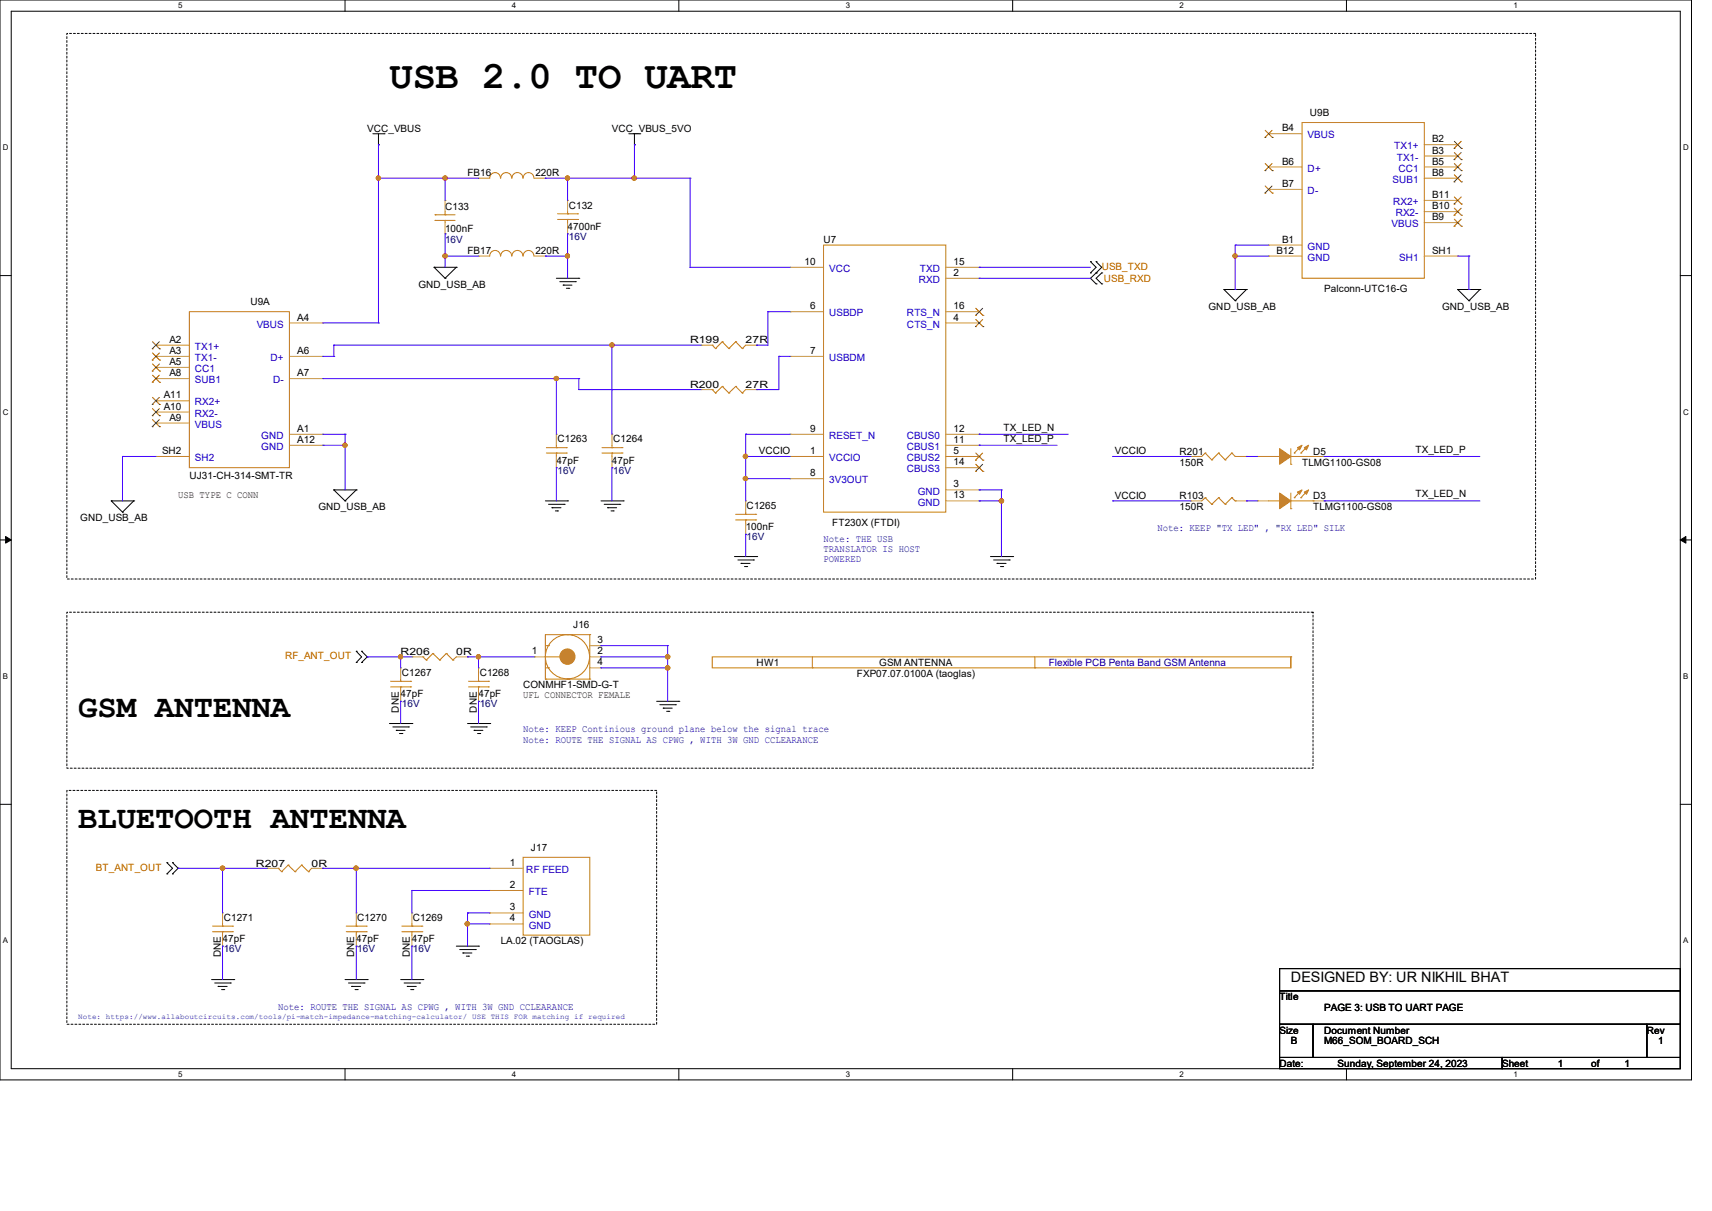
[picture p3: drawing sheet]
<svg xmlns="http://www.w3.org/2000/svg" width="297mm" height="210mm" viewBox="0 0 297 210" stroke-linecap="round" stroke-linejoin="round" font-family="sans-serif">
<path d="M0 0h293.5v187.3h-293.5zM1.9 1.9h289.6v183.4h-289.6z" fill="none" stroke="#000" stroke-width=".17"/>
<g fill="#fff">
<path d="M30.9 .2h.8v1.5h-.8z"/>
<path d="M30.9 185.5h.8v1.6h-.8z"/>
</g>
<path d="M59.9 0v1.9M59.9 185.3v2" fill="none" stroke="#000" stroke-width=".17"/>
<g fill="#fff">
<path d="M88.8 .2h.8v1.5h-.8z"/>
<path d="M88.8 185.5h.8v1.6h-.8z"/>
</g>
<path d="M117.8 0v1.9M117.8 185.3v2" fill="none" stroke="#000" stroke-width=".17"/>
<g fill="#fff">
<path d="M146.7 .2h.8v1.5h-.8z"/>
<path d="M146.7 185.5h.8v1.6h-.8z"/>
</g>
<path d="M175.7 0v1.9M175.7 185.3v2" fill="none" stroke="#000" stroke-width=".17"/>
<g fill="#fff">
<path d="M204.6 .2h.8v1.5h-.8z"/>
<path d="M204.6 185.5h.8v1.6h-.8z"/>
</g>
<path d="M233.6 0v1.9M233.6 185.3v2" fill="none" stroke="#000" stroke-width=".17"/>
<g fill="#fff">
<path d="M262.6 .2h.7v1.5h-.7z"/>
<path d="M262.6 185.5h.7v1.6h-.7z"/>
<path d="M.5 24.8h1v1.6h-1z"/>
<path d="M292 24.8h1v1.6h-1z"/>
<path d="M.5 70.7h1v1.5h-1z"/>
<path d="M292 70.7h1v1.5h-1z"/>
</g>
<path d="M0 47.8h1.9M291.5 47.8h2" fill="none" stroke="#000" stroke-width=".17"/>
<g fill="#fff">
<path d="M.5 116.5h.9v1.6h-.9z"/>
<path d="M292 116.5h.9v1.6h-.9z"/>
</g>
<path d="M0 93.6h1.9M291.5 93.6h2" fill="none" stroke="#000" stroke-width=".17"/>
<path d="M1 93l.9 .6-.9 .6zM291.5 93.6l1-.6v1.2z" fill="#000" stroke="#000" stroke-width=".17"/>
<g fill="#fff">
<path d="M.5 162.4h.9v1.5h-.9z"/>
<path d="M292 162.4h.9v1.5h-.9z"/>
</g>
<g fill="none" stroke="#000" stroke-width=".17">
<path d="M64.7 23.2h1.9M65.7 25.1h.1M65.7 23.2v1.9M66.6 23.2h.1M109.1 23.2h1.9M110.1 25.1h.1M110.1 23.2v1.9M111 23.2h.1M75.3 46.4h.1M75.3 46.4h3.9M75.3 46.4l1.9 1.9M77.2 48.3h.1"/>
<path d="M79.2 46.4h.1M79.2 46.4l-2 1.9M96.5 48.3h3.9M97.1 48.9h2.7M97.7 49.4h.1M97.7 49.4h1.5M98.3 50h.4M98.7 50h.1M99.8 48.9h.1M100.4 48.3h.1M189.2 47.3h.1M189.2 45.4h.1"/>
<path d="M189.2 45.4l1 1-1 .9M190.2 47.3h.1M190.2 45.4h.1M190.2 49.2h.1M190.2 45.4l.9 1-.9 .9M190.2 47.3l-1 1 1 .9M191.1 49.2h.1M191.1 47.3h.1M191.1 47.3l-.9 1 .9 .9M212.3 50.2h.1M212.3 50.2h3.9M212.3 50.2l2 2"/>
<path d="M214.3 52.2h.1M216.2 50.2h.1M216.2 50.2l-1.9 2M252.9 50.2h.1M252.9 50.2h3.9M252.9 50.2l1.9 2M254.8 52.2h.1M256.8 50.2h.1M256.8 50.2l-2 2M19.3 86.9h.1M19.3 86.9h3.9M19.3 86.9l2 1.9"/>
<path d="M21.3 88.8h.1M23.2 86.9h.1M23.2 86.9l-1.9 1.9M57.9 85h.1M57.9 85h3.9M57.9 85l2 1.9M59.9 86.9h.1M61.8 85h.1M61.8 85l-1.9 1.9M94.6 86.9h3.9M95.2 87.5h2.7M95.8 88.1h.1"/>
<path d="M95.8 88.1h1.5M96.4 88.6h.3M96.7 88.6h.1M97.9 87.5h.1M98.5 86.9h.1M104.3 86.9h3.8M104.8 87.5h2.7M105.4 88.1h.1M105.4 88.1h1.6M106 88.6h.4M106.4 88.6h.1M107.5 87.5h.1"/>
<path d="M108.1 86.9h.1M127.4 96.5h3.9M128 97.1h2.7M128.6 97.7h.1M128.6 97.7h1.5M129.2 98.3h.3M129.5 98.3h.1M130.7 97.1h.1M131.3 96.5h.1M171.8 96.5h3.9M172.4 97.1h2.7M173 97.7h.1"/>
<path d="M173 97.7h1.5M173.6 98.3h.3M173.9 98.3h.1M175.1 97.1h.1M175.7 96.5h.1M61.8 112.9h.1M61.8 114.9h.1M61.8 112.9l.9 1-.9 1M62.7 114.9h.1M62.7 112.9h.1M62.7 112.9l1 1-1 1M0 139.5h1.9"/>
<path d="M67.6 125.5h3.9M68.2 126.1h2.7M68.7 126.7h.1M68.7 126.7h1.6M69.3 127.2h.4M69.7 127.2h.1M70.9 126.1h.1M71.5 125.5h.1M81.1 125.5h3.9M81.7 126.1h2.7M82.3 126.7h.1M82.3 126.7h1.5"/>
<path d="M82.8 127.2h.4M83.2 127.2h.1M84.4 126.1h.1M85 125.5h.1M113.9 121.6h3.9M114.5 122.2h2.7M115.1 122.8h.1M115.1 122.8h1.5M115.7 123.4h.3M116 123.4h.1M117.2 122.2h.1M117.8 121.6h.1"/>
<path d="M291.5 139.5h2M29 149.6h.1M29 151.6h.1M29 149.6l.9 1-.9 1M29.9 151.6h.1M29.9 149.6h.1M29.9 149.6l1 1-1 1M36.7 169.9h3.9M37.3 170.5h2.7M37.8 171.1h.1M37.8 171.1h1.6M38.4 171.6h.4"/>
<path d="M38.8 171.6h.1M40 170.5h.1M40.6 169.9h.1M59.9 169.9h3.8M60.5 170.5h2.7M61 171.1h.1M61 171.1h1.6M61.6 171.6h.4M62 171.6h.1M63.2 170.5h.1M63.7 169.9h.1M69.5 169.9h3.9"/>
<path d="M70.1 170.5h2.7M70.7 171.1h.1M70.7 171.1h1.5M71.2 171.6h.4M71.6 171.6h.1M72.8 170.5h.1M73.4 169.9h.1M79.2 164.1h3.8M79.8 164.7h2.7M80.3 165.3h.1M80.3 165.3h1.6M80.9 165.8h.4"/>
<path d="M81.3 165.8h.1M82.5 164.7h.1M83 164.1h.1M222 168h69.5v3.8h-69.5zM222 171.8h69.5v5.8h-69.5zM222 177.6h5.8v5.8h-5.8zM227.8 177.6h57.9v5.8h-57.9zM285.7 177.6h5.8v5.8h-5.8zM222 183.4h38.6v1.9h-38.6zM260.6 183.4h30.9v1.9h-30.9z"/>
</g>
<path d="M11.6 5.8h254.8v94.6h-254.8zM11.6 106.2h216.2v27h-216.2zM11.6 137.1h102.3v40.5h-102.3z" fill="none" stroke="#000" stroke-width=".17" stroke-dasharray=".3"/>
<g fill="none" stroke="#cc8006" stroke-width=".17">
<path d="M75.5 37.3h.1M75.5 38.2h.1M75.5 37.3h3.5M75.5 38.2h3.5M77.2 38.2h.1M77.2 37.3h.1M77.2 36.7v.6M77.2 38.2v.4M85 30.9a.93 .93 0 0 1 .9-1 .93 .93 0 0 1 .9 1M86.9 30.9a.95 .95 0 0 1 .9-1 .95 .95 0 0 1 1 1M88.8 30.9a.95 .95 0 0 1 1-1 .95 .95 0 0 1 .9 1M90.8 30.9a.93 .93 0 0 1 .9-1 .93 .93 0 0 1 .9 1"/>
<path d="M96.7 38.1h3.5M96.7 37.1h3.5M98.5 37.1h.1M98.5 38.1h.1M98.5 36.7v.4M98.5 38.1v.5M100.2 38.1h.1M100.2 37.1h.1M225.9 21.3h21.2v27h-21.2zM32.9 54.1h17.3v27h-17.3zM85 44.4a.93 .93 0 0 1 .9-1 .93 .93 0 0 1 .9 1M86.9 44.4a.95 .95 0 0 1 .9-1 .95 .95 0 0 1 1 1"/>
<path d="M88.8 44.4a.95 .95 0 0 1 1-1 .95 .95 0 0 1 .9 1M90.8 44.4a.93 .93 0 0 1 .9-1 .93 .93 0 0 1 .9 1M123.6 59.9h.1M123.6 59.9l.5 .6M125.3 59.3h.1M125.3 59.3l1.1 1.2M125.3 59.3l-1.2 1.2M127.6 59.3h.1M127.6 59.3l1.2 1.2M127.6 59.3l-1.2 1.2M129.4 59.9l-.6 .6M142.9 42.5h21.2v46.3h-21.2z"/>
<path d="M94.8 78.6h3.5M94.8 77.6h3.5M96.5 77.6h.1M96.5 78.6h.1M96.5 77.2v.4M96.5 78.6v.6M98.3 78.6h.1M98.3 77.6h.1M104.4 78.6h3.5M104.4 77.6h3.5M106.2 77.6h.1M106.2 78.6h.1"/>
<path d="M106.2 77.2v.4M106.2 78.6v.6M107.9 78.6h.1M107.9 77.6h.1M123.6 67.6h.1M123.6 67.6l.5 .6M124.1 60.5h.1M124.1 68.2h.1M125.3 67h.1M125.3 67l1.1 1.2M125.3 67l-1.2 1.2M126.4 60.5h.1"/>
<path d="M126.4 68.2h.1M127.6 67h.1M127.6 67l1.2 1.2M127.6 67l-1.2 1.2M128.8 60.5h.1M128.8 68.2h.1M129.4 67.6l-.6 .6M209.1 78.6h.1M209.1 78.6l-.6 .6M209.1 78.6l1.1 1.2M210.2 79.8h.1M211.4 78.6h.1"/>
<path d="M211.4 78.6l-1.2 1.2M211.4 78.6l1.2 1.2M212.6 79.8h.1M213.7 78.6h.1M213.7 78.6l-1.1 1.2M213.7 78.6l.6 .6M214.3 79.2h.1M220.1 79.2h1.9M222 79.2h.1M223.9 77.8v2.7M223.9 79.2h3.9M224.5 78.6h.1"/>
<path d="M225.7 78.6h.1M225.7 77.4l-1.2 1.2M226.8 77.4l-1.1 1.2M227.8 79.2h.1M127.6 90.2h3.5M127.6 89.2h3.5M129.4 89.2h.1M129.4 90.2h.1M129.4 88.8v.4M129.4 90.2v.6M131.1 90.2h.1M131.1 89.2h.1"/>
<path d="M209.1 86.3h.1M209.1 86.3l-.6 .6M209.1 86.3l1.1 1.2M210.2 87.5h.1M211.4 86.3h.1M211.4 86.3l-1.2 1.2M211.4 86.3l1.2 1.2M212.6 87.5h.1M213.7 86.3h.1M213.7 86.3l-1.1 1.2M213.7 86.3l.6 .6M214.3 86.9h.1"/>
<path d="M220.1 86.9h1.9M222 86.9h.1M223.9 80.5h.1M223.9 88.2h.1M223.9 85.5v2.7M223.9 86.9h3.9M224.5 86.3h.1M225.7 86.3h.1M225.7 85.1l-1.2 1.2M226.8 85.1l-1.1 1.2M227.8 86.9h.1M67.8 119.1h3.4"/>
<path d="M67.8 118.2h3.4M69.5 118.2h.1M69.5 119.1h.1M69.5 117.8v.4M69.5 119.1v.6M71.2 119.1h.1M71.2 118.2h.1M73.4 113.9h.1M73.4 113.9l.6 .6M74 114.5h.1M75.1 113.3h.1M75.1 113.3l1.2 1.2"/>
<path d="M75.1 113.3l-1.1 1.2M76.3 114.5h.1M77.4 113.3h.1M77.4 113.3l1.2 1.2M77.4 113.3l-1.1 1.2M78.6 114.5h.1M79.2 113.9l-.6 .6M81.3 119.1h3.5M81.3 118.2h3.5M83 118.2h.1M83 119.1h.1M83 117.8v.4"/>
<path d="M83 119.1v.6M84.8 119.1h.1M84.8 118.2h.1M94.6 117.8h.1M94.6 113.9h3.9M94.6 112h.6M94.6 115.8h.6M94.6 117.8h7.7M95.2 112h.1M95.2 115.8h.1M98.5 113.9h.1M98.5 110.1h.1"/>
<path d="M98.5 117.8h.1M98.7 117.8h.1M102.3 110.1h.1M102.3 117.8h.1M102.3 110.1h-7.7v7.7M102.3 110.1v7.7M123.6 113.9h100.3v1.9h-100.3zM140.9 115.8h.1M140.9 113.9v1.9M179.5 115.8h.1M179.5 113.9v1.9M223.9 113.9h.1"/>
<path d="M223.9 113.9v1.9M48.3 150.6h.1M48.3 150.6l.6 .6M48.9 151.2h.1M50 150h.1M50 150l1.2 1.2M50 150l-1.1 1.2M51.2 151.2h.1M52.3 150h.1M52.3 150l1.2 1.2M52.3 150l-1.1 1.2M53.5 151.2h.1"/>
<path d="M54.1 150.6l-.6 .6M90.8 148.7h11.5v13.5h-11.5zM36.9 161.6h3.4M36.9 160.6h3.4M38.6 160.6h.1M38.6 161.6h.1M38.6 160.2v.4M38.6 161.6v.6M40.3 161.6h.1M40.3 160.6h.1M60.1 161.6h3.4M60.1 160.6h3.4"/>
<path d="M61.8 160.6h.1M61.8 161.6h.1M61.8 160.2v.4M61.8 161.6v.6M63.5 161.6h.1M63.5 160.6h.1M69.7 161.6h3.5M69.7 160.6h3.5M71.5 160.6h.1M71.5 161.6h.1M71.5 160.2v.4M71.5 161.6v.6"/>
<path d="M73.2 161.6h.1M73.2 160.6h.1"/>
<circle cx="98.4" cy="113.9" r="3.8"/>
</g>
<g fill="none" stroke="#a84" stroke-width=".17">
<path d="M77.2 34.8h.1M77.2 34.8v1.9M77.2 38.6v2M83 30.9h.1M83 30.9h2M92.7 30.9h1.9M94.6 30.9h.1M98.5 34.8h.1M98.5 34.8v1.9M98.5 38.6v2M220.1 23.2h.1M220.1 29h.1"/>
<path d="M220.1 32.9h.1M220.1 23.2h5.8M220.1 29h5.8M220.1 32.9h5.8M247.1 29h5.8M247.1 25.1h5.8M247.1 27.1h5.8M247.1 30.9h5.8M247.1 38.6h5.8M247.1 36.7h5.8M247.1 34.8h5.8M252.9 25.1h.1"/>
<path d="M252.9 27.1h.1M252.9 29h.1M252.9 30.9h.1M252.9 38.6h.1M252.9 36.7h.1M252.9 34.8h.1M27.1 59.9h.1M27.1 59.9h5.8M50.2 56h5.8M56 56h.1M77.2 40.6h.1M83 44.4h.1"/>
<path d="M83 44.4h2M92.7 44.4h1.9M94.6 44.4h.1M98.5 40.6h.1M121.6 59.9h.1M121.6 59.9h2M129.4 59.9h1.9M131.3 59.9h.1M137.1 54.1h.1M137.1 46.4h.1M137.1 54.1h5.8M137.1 46.4h5.8"/>
<path d="M164.1 56h5.8M164.1 48.3h5.8M164.1 54.1h5.8M164.1 46.4h5.8M169.9 48.3h.1M169.9 56h.1M169.9 46.4h.1M169.9 54.1h.1M220.1 42.5h.1M220.1 44.4h.1M220.1 42.5h5.8M220.1 44.4h5.8"/>
<path d="M247.1 44.4h5.8M252.9 44.4h.1M27.1 61.8h.1M27.1 63.7h.1M27.1 65.7h.1M27.1 73.4h.1M27.1 71.5h.1M27.1 69.5h.1M27.1 79.2h.1M27.1 79.2h5.8M27.1 61.8h5.8M27.1 63.7h5.8"/>
<path d="M27.1 65.7h5.8M27.1 73.4h5.8M27.1 71.5h5.8M27.1 69.5h5.8M50.2 75.3h5.8M50.2 61.8h5.8M50.2 65.7h5.8M50.2 77.2h5.8M56 75.3h.1M56 61.8h.1M56 65.7h.1M56 77.2h.1"/>
<path d="M96.5 75.3h.1M96.5 75.3v1.9M96.5 79.2v1.9M106.2 75.3h.1M106.2 75.3v1.9M106.2 79.2v1.9M121.6 67.6h.1M121.6 67.6h2M129.4 67.6h1.9M131.3 67.6h.1M137.1 79.2h.1M137.1 61.8h.1"/>
<path d="M137.1 75.3h.1M137.1 79.2h5.8M137.1 75.3h5.8M137.1 61.8h5.8M164.1 79.2h5.8M164.1 75.3h5.8M164.1 77.2h5.8M169.9 79.2h.1M169.9 77.2h.1M169.9 75.3h.1M206.6 79.2h.1M206.6 79.2h1.9"/>
<path d="M214.3 79.2h1.9M216.2 79.2h.1M218.1 79.2h.1M218.1 79.2h2M227.8 79.2h1.9M229.7 79.2h.1M96.5 81.1h.1M106.2 81.1h.1M129.4 86.9h.1M129.4 92.7h.1M129.4 86.9v1.9M129.4 90.8v1.9"/>
<path d="M137.1 83h.1M137.1 83h5.8M164.1 86.9h5.8M164.1 85h5.8M164.1 81.1h5.8M169.9 85h.1M169.9 86.9h.1M169.9 81.1h.1M206.6 86.9h.1M206.6 86.9h1.9M214.3 86.9h1.9M216.2 86.9h.1"/>
<path d="M218.1 86.9h.1M218.1 86.9h2M227.8 86.9h1.9M229.7 86.9h.1M69.5 115.8h.1M69.5 115.8v2M69.5 119.7v1.9M71.5 113.9h.1M71.5 113.9h1.9M79.2 113.9h1.9M81.1 113.9h.1M83 115.8h.1"/>
<path d="M83 115.8v2M83 119.7v1.9M92.7 113.9h.1M92.7 113.9h1.9M102.3 113.9h2M102.3 112h2M102.3 115.8h2M104.3 112h.1M104.3 113.9h.1M104.3 115.8h.1M69.5 121.6h.1M83 121.6h.1"/>
<path d="M38.6 158.3h.1M38.6 158.3v1.9M46.4 150.6h.1M46.4 150.6h1.9M54.1 150.6h1.9M56 150.6h.1M61.8 158.3h.1M61.8 158.3v1.9M71.5 158.3h.1M71.5 158.3v1.9M85 150.6h.1M85 154.4h.1"/>
<path d="M85 158.3h.1M85 150.6h5.8M85 154.4h5.8M85 158.3h5.8M38.6 164.1h.1M38.6 162.2v1.9M61.8 164.1h.1M61.8 162.2v1.9M71.5 164.1h.1M71.5 162.2v1.9M85 160.2h.1M85 160.2h5.8"/>
</g>
<g fill="none" stroke="#804000" stroke-width=".17">
<path d="M219.5 23.8h.1M219.5 29.6h.1M219.5 33.5h.1M219.5 22.6l1.2 1.2M219.5 28.4l1.2 1.2M219.5 32.3l1.2 1.2M220.7 22.6l-1.2 1.2M220.7 28.4l-1.2 1.2M220.7 32.3l-1.2 1.2M220.7 23.8h.1M220.7 29.6h.1M220.7 33.5h.1"/>
<path d="M252.3 25.7h.1M252.3 27.7h.1M252.3 29.6h.1M252.3 31.5h.1M252.3 39.2h.1M252.3 37.3h.1M252.3 35.4h.1M252.3 24.5l1.2 1.2M252.3 26.5l1.2 1.2M252.3 28.4l1.2 1.2M252.3 30.3l1.2 1.2M252.3 38l1.2 1.2"/>
<path d="M252.3 36.1l1.2 1.2M252.3 34.2l1.2 1.2M253.5 24.5l-1.2 1.2M253.5 26.5l-1.2 1.2M253.5 28.4l-1.2 1.2M253.5 30.3l-1.2 1.2M253.5 38l-1.2 1.2M253.5 36.1l-1.2 1.2M253.5 34.2l-1.2 1.2M253.5 25.7h.1M253.5 27.7h.1M253.5 29.6h.1"/>
<path d="M253.5 31.5h.1M253.5 39.2h.1M253.5 37.3h.1M253.5 35.4h.1M26.5 59.3l1.2 1.2M27.6 59.3l-1.2 1.2M169.2 56.6h.1M169.2 54.7h.1M169.3 55.4l1.2 1.2M169.3 53.5l1.2 1.2M170.5 55.4l-1.3 1.2M170.5 53.5l-1.3 1.2"/>
<path d="M170.5 56.6h.1M170.5 54.7h.1M26.4 60.5h.1M26.4 62.4h.1M26.4 64.3h.1M26.4 66.3h.1M26.4 74h.1M26.4 72.1h.1M26.4 70.1h.1M26.5 61.2l1.2 1.2M26.5 63.1l1.2 1.2M26.5 65.1l1.2 1.2"/>
<path d="M26.5 72.8l1.2 1.2M26.5 70.9l1.2 1.2M26.5 68.9l1.2 1.2M27.6 61.2l-1.2 1.2M27.6 63.1l-1.2 1.2M27.6 65.1l-1.2 1.2M27.6 72.8l-1.2 1.2M27.6 70.9l-1.2 1.2M27.6 68.9l-1.2 1.2M27.7 60.5h.1M27.7 62.4h.1M27.7 64.3h.1"/>
<path d="M27.7 66.3h.1M27.7 74h.1M27.7 72.1h.1M27.7 70.1h.1M169.2 79.8h.1M169.3 78.6l1.2 1.2M170.5 78.6l-1.3 1.2M170.5 79.8h.1M169.2 81.7h.1M169.3 80.5l1.2 1.2M170.5 80.5l-1.3 1.2M170.5 81.7h.1"/>
</g>
<g fill="#cc8006" stroke="#cc8006" stroke-width=".17">
<path d="M222 77.8l1.9 1.4-1.9 1.3z" fill-rule="evenodd"/>
<path d="M226.3 77.6l.7-.4-.3 .8z" fill-rule="evenodd"/>
<path d="M225.1 77.6l.8-.4-.4 .8z" fill-rule="evenodd"/>
<path d="M222 85.5l1.9 1.4-1.9 1.3z" fill-rule="evenodd"/>
<path d="M226.3 85.3l.7-.3-.3 .7z" fill-rule="evenodd"/>
<path d="M225.1 85.3l.8-.3-.4 .7z" fill-rule="evenodd"/>
</g>
<circle cx="98.4" cy="113.9" r="1.13" fill="#cc8006" stroke="#cc8006" stroke-width=".55"/>
<g fill="none" stroke="#4200ff" stroke-width=".17">
<path d="M65.7 30.9h.1M65.7 25.1h.1M65.7 30.9h17.3M65.7 25.1v30.9M77.2 30.9h.1M77.2 30.9v3.9M94.6 30.9h.1M94.6 30.9h25.1M98.5 30.9h.1M98.5 30.9v3.9M110.1 25.1h.1M110.1 30.9h.1"/>
<path d="M110.1 25.1v5.8M119.7 30.9h.1M119.7 30.9v15.5M56 56h9.7M57.9 59.9h.1M57.9 59.9h63.7M57.9 59.9v1.9M65.7 56h.1M77.2 40.6h.1M77.2 44.4h.1M77.2 40.6v5.8M77.2 44.4h5.8"/>
<path d="M94.6 44.4h.1M94.6 44.4h3.9M98.5 40.6h.1M98.5 44.4h.1M98.5 40.6v7.7M106.2 59.9h.1M106.2 59.9v15.4M119.7 46.4h.1M119.7 46.4h17.4M131.3 59.9h.1M133.2 54.1h.1M133.2 54.1v5.8h-1.9"/>
<path d="M133.2 54.1h3.9M169.9 46.4h.1M169.9 48.3h.1M169.9 46.4h19.3M169.9 48.3h19.3M214.3 42.5h.1M214.3 44.4h.1M214.3 50.2h.1M214.3 44.4h5.8M214.3 42.5h5.8M214.3 42.5v7.7M252.9 44.4h1.9"/>
<path d="M254.8 44.4h.1M254.8 50.2h.1M254.8 44.4v5.8M21.3 79.2h.1M21.3 79.2h5.8M21.3 79.2v7.7M56 65.7h44.4M56 75.3h3.9M56 61.8h1.9M56 77.2h3.9M57.9 61.8h.1M59.9 75.3h.1"/>
<path d="M59.9 77.2h.1M59.9 75.3v9.7M96.5 65.7h.1M96.5 65.7v9.6M100.4 65.7h.1M100.4 67.6h.1M100.4 65.7v1.9M100.4 67.6h21.2M129.4 75.3h.1M129.4 79.2h.1M129.4 75.3h7.7M129.4 75.3v11.6"/>
<path d="M129.4 79.2h7.7M131.3 67.6h.1M135.1 61.8h.1M135.1 61.8v5.8h-3.8M135.1 61.8h2M169.9 75.3h.1M169.9 77.2h.1M169.9 75.3h15.4M169.9 77.2h13.5M193 79.2h.1M193 79.2h13.6M216.2 79.2h.1"/>
<path d="M216.2 79.2h1.9M229.7 79.2h.1M229.7 79.2h27.1M96.5 81.1h.1M96.5 81.1v5.8M106.2 81.1h.1M106.2 81.1v5.8M129.4 83h.1M129.4 92.7h.1M129.4 92.7v3.8M129.4 83h7.7M169.9 85h.1"/>
<path d="M169.9 86.9h.1M169.9 85h3.8M169.9 86.9h3.8M173.7 85h.1M173.7 86.9h.1M173.7 85v11.5M193 86.9h.1M193 86.9h13.6M216.2 86.9h.1M216.2 86.9h1.9M229.7 86.9h.1M229.7 86.9h27.1"/>
<path d="M63.7 113.9h.1M63.7 113.9h7.8M69.5 113.9h.1M69.5 113.9v1.9M81.1 113.9h.1M81.1 113.9h11.6M83 113.9h.1M83 113.9v1.9M104.3 112h.1M104.3 113.9h.1M104.3 115.8h.1M104.3 112h11.5"/>
<path d="M104.3 113.9h11.5M104.3 115.8h11.5M115.8 112h.1M115.8 113.9h.1M115.8 115.8h.1M115.8 112v9.6M69.5 121.6h.1M69.5 121.6v3.9M83 121.6h.1M83 121.6v3.9M30.9 150.6h.1M30.9 150.6h15.5"/>
<path d="M38.6 150.6h.1M38.6 150.6v7.7M56 150.6h.1M56 150.6h29M61.8 150.6h.1M61.8 150.6v7.7M71.5 154.4h.1M71.5 154.4h13.5M71.5 154.4v3.9M81.1 158.3h.1M81.1 158.3h3.9M81.1 158.3v5.8"/>
<path d="M38.6 164.1h.1M38.6 164.1v5.8M61.8 164.1h.1M61.8 164.1v5.8M71.5 164.1h.1M71.5 164.1v5.8M81.1 160.2h.1M81.1 160.2h3.9"/>
</g>
<g fill="#f00" stroke="#f00" stroke-width=".17">
<circle cx="77.2" cy="30.9" r=".37"/>
<circle cx="65.6" cy="30.9" r=".36"/>
<circle cx="98.4" cy="30.9" r=".36"/>
<circle cx="77.2" cy="44.4" r=".37"/>
<circle cx="98.4" cy="44.4" r=".36"/>
<circle cx="110" cy="30.9" r=".37"/>
<circle cx="106.2" cy="59.8" r=".37"/>
<circle cx="129.3" cy="79.1" r=".37"/>
<circle cx="129.3" cy="83" r=".37"/>
<circle cx="173.7" cy="86.9" r=".37"/>
<circle cx="115.8" cy="113.9" r=".37"/>
<circle cx="115.8" cy="115.8" r=".37"/>
<circle cx="69.5" cy="113.9" r=".36"/>
<circle cx="83" cy="113.9" r=".36"/>
<circle cx="81.1" cy="160.2" r=".37"/>
<circle cx="61.8" cy="150.6" r=".37"/>
<circle cx="38.6" cy="150.6" r=".37"/>
<circle cx="96.5" cy="65.6" r=".37"/>
<circle cx="59.8" cy="77.2" r=".36"/>
<circle cx="214.3" cy="44.4" r=".36"/>
</g>
<text font-size="6.7" x="67.6" y="15.2">USB 2.0 TO UART</text>
<g font-size="5.6">
<text x="13.5" y="124.4">GSM ANTENNA</text>
<text x="13.5" y="143.7">BLUETOOTH ANTENNA</text>
</g>
<text font-size="2.5" x="223.9" y="170.2">DESIGNED BY: UR NIKHIL BHAT</text>
<g font-size="1.7">
<text x="63.7" y="22.9">VCC_VBUS</text>
<text x="106.2" y="22.9">VCC_VBUS_5VO</text>
<text x="222.4" y="22.8">B4</text>
<text x="227.2" y="20.2">U9B</text>
<text x="222.4" y="28.5">B6</text>
<text x="248.4" y="24.7">B2</text>
<text x="248.4" y="26.6">B3</text>
<text x="248.4" y="28.5">B5</text>
<text x="81.1" y="30.6">FB16</text>
<text x="92.9" y="30.6">220R</text>
<text x="222.4" y="32.4">B7</text>
<text x="248.4" y="30.5">B8</text>
<text x="248.4" y="34.3">B11</text>
<text x="77.2" y="36.4">C133</text>
<text x="77.2" y="40.2">100nF</text>
<text x="98.5" y="39.8">4700nF</text>
<text x="98.7" y="36.2">C132</text>
<text x="248.4" y="38.2">B9</text>
<text x="248.4" y="36.3">B10</text>
<text x="81.1" y="44.1">FB17</text>
<text x="92.9" y="44.1">220R</text>
<text x="139.6" y="45.9">10</text>
<text x="142.9" y="42.2">U7</text>
<text x="165.4" y="47.8">2</text>
<text x="165.4" y="45.9">15</text>
<text x="221.4" y="44">B12</text>
<text x="222.4" y="42.1">B1</text>
<text x="248.4" y="44">SH1</text>
<text x="43.4" y="53">U9A</text>
<text x="72.6" y="49.9">GND_USB_AB</text>
<text x="140.5" y="53.6">6</text>
<text x="165.4" y="53.6">16</text>
<text x="209.7" y="53.8">GND_USB_AB</text>
<text x="229.7" y="50.7">Palconn-UTC16-G</text>
<text x="250.2" y="53.8">GND_USB_AB</text>
<text x="29.4" y="59.4">A2</text>
<text x="51.6" y="55.6">A4</text>
<text x="119.7" y="59.5">R199</text>
<text x="129.4" y="59.5">27R</text>
<text x="165.4" y="55.6">4</text>
<text x="29.4" y="61.4">A3</text>
<text x="29.4" y="63.3">A5</text>
<text x="29.4" y="65.2">A8</text>
<text x="51.6" y="61.4">A6</text>
<text x="51.6" y="65.2">A7</text>
<text x="140.5" y="61.4">7</text>
<text x="28.4" y="71">A10</text>
<text x="28.4" y="69.1">A11</text>
<text x="119.7" y="67.3">R200</text>
<text x="129.4" y="67.3">27R</text>
<text x="29.4" y="72.9">A9</text>
<text x="51.6" y="74.9">A1</text>
<text x="51.6" y="76.8">A12</text>
<text x="96.7" y="76.7">C1263</text>
<text x="106.4" y="76.7">C1264</text>
<text x="140.5" y="74.9">9</text>
<text x="165.4" y="76.8">11</text>
<text x="165.4" y="74.9">12</text>
<text x="174.1" y="74.7">TX_LED_N</text>
<text x="174.1" y="76.6">TX_LED_P</text>
<text x="28.1" y="78.7">SH2</text>
<text x="32.8" y="83.1">UJ31-CH-314-SMT-TR</text>
<text x="96.5" y="80.4">47pF</text>
<text x="106.2" y="80.4">47pF</text>
<text x="131.7" y="78.8">VCCIO</text>
<text x="140.5" y="78.7">1</text>
<text x="140.5" y="82.6">8</text>
<text x="165.4" y="78.7">5</text>
<text x="165.4" y="80.7">14</text>
<text x="193.4" y="78.8">VCCIO</text>
<text x="204.6" y="78.8">R201</text>
<text x="204.6" y="80.8">150R</text>
<text x="225.9" y="80.8">TLMG1100-GS08</text>
<text x="227.8" y="78.8">D5</text>
<text x="245.6" y="78.6">TX_LED_P</text>
<text x="55.2" y="88.5">GND_USB_AB</text>
<text x="129.5" y="88.3">C1265</text>
<text x="165.4" y="84.5">3</text>
<text x="165.4" y="86.4">13</text>
<text x="193.4" y="86.5">VCCIO</text>
<text x="204.6" y="86.6">R103</text>
<text x="204.6" y="88.5">150R</text>
<text x="227.8" y="86.6">D3</text>
<text x="227.8" y="88.5">TLMG1100-GS08</text>
<text x="245.6" y="86.3">TX_LED_N</text>
<text x="13.9" y="90.4">GND_USB_AB</text>
<text x="129.4" y="91.9">100nF</text>
<text x="144.4" y="91.2">FT230X (FTDI)</text>
<text x="69.5" y="113.6">R206</text>
<text x="79.2" y="113.6">0R</text>
<text x="92.3" y="113.5">1</text>
<text x="99.4" y="109">J16</text>
<text x="103.7" y="111.5">3</text>
<text x="103.7" y="113.5">2</text>
<text x="69.7" y="117.3">C1267</text>
<text x="83.2" y="117.3">C1268</text>
<text x="90.8" y="119.4">CONMHF1-SMD-G-T</text>
<text x="103.7" y="115.4">4</text>
<text x="131.3" y="115.5">HW1</text>
<text x="148.7" y="117.4">FXP07.07.0100A (taoglas)</text>
<text x="152.5" y="115.5">GSM ANTENNA</text>
<text x="69.2" y="123.6" transform="rotate(-90 69.2 123.6)">DNE</text>
<text x="69.5" y="120.9">47pF</text>
<text x="82.7" y="123.6" transform="rotate(-90 82.7 123.6)">DNE</text>
<text x="83" y="120.9">47pF</text>
<text x="92.1" y="147.6">J17</text>
<text x="44.4" y="150.3">R207</text>
<text x="54" y="150.3">0R</text>
<text x="88.4" y="150.2">1</text>
<text x="88.4" y="154">2</text>
<text x="38.8" y="159.7">C1271</text>
<text x="62" y="159.7">C1270</text>
<text x="71.6" y="159.7">C1269</text>
<text x="88.4" y="157.9">3</text>
<text x="88.4" y="159.8">4</text>
<text x="38.3" y="166" transform="rotate(-90 38.3 166)">DNE</text>
<text x="38.6" y="163.4">47pF</text>
<text x="61.5" y="166" transform="rotate(-90 61.5 166)">DNE</text>
<text x="61.8" y="163.4">47pF</text>
<text x="71.1" y="166" transform="rotate(-90 71.1 166)">DNE</text>
<text x="71.5" y="163.4">47pF</text>
<text x="86.9" y="163.8">LA.02 (TAOGLAS)</text>
<text x="222" y="173.4">Title</text>
<text x="222" y="179.2">Size</text>
<text x="229.7" y="175.3">PAGE 3: USB TO UART PAGE</text>
<text x="229.7" y="179.2">Document Number</text>
<text x="285.7" y="179.2">Rev</text>
<text x="222" y="185">Date:</text>
<text x="223.9" y="181.1">B</text>
<text x="229.7" y="181.1">M66_SOM_BOARD_SCH</text>
<text x="232.1" y="185">Sunday, September 24, 2023</text>
<text x="260.6" y="185">Sheet</text>
<text x="270.2" y="185">1</text>
<text x="276" y="185">of</text>
<text x="281.8" y="185">1</text>
<text x="287.7" y="181.1">1</text>
</g>
<g font-size="1.7" fill="#00c">
<text x="226.9" y="24">VBUS</text>
<text x="226.9" y="29.8">D+</text>
<text x="241.9" y="25.9">TX1+</text>
<text x="242.3" y="27.9">TX1-</text>
<text x="242.6" y="29.8">CC1</text>
<text x="226.9" y="33.7">D-</text>
<text x="241.6" y="31.7">SUB1</text>
<text x="241.7" y="35.6">RX2+</text>
<text x="241.4" y="39.4">VBUS</text>
<text x="242.1" y="37.5">RX2-</text>
<text x="143.8" y="47.2">VCC</text>
<text x="159.6" y="47.2">TXD</text>
<text x="226.9" y="43.3">GND</text>
<text x="226.9" y="45.2">GND</text>
<text x="242.7" y="45.2">SH1</text>
<text x="159.4" y="49.1">RXD</text>
<text x="44.5" y="56.8">VBUS</text>
<text x="143.8" y="54.9">USBDP</text>
<text x="157.3" y="56.8">CTS_N</text>
<text x="157.3" y="54.9">RTS_N</text>
<text x="33.8" y="60.7">TX1+</text>
<text x="33.8" y="62.6">TX1-</text>
<text x="33.8" y="64.5">CC1</text>
<text x="46.9" y="62.6">D+</text>
<text x="143.8" y="62.6">USBDM</text>
<text x="33.8" y="66.5">SUB1</text>
<text x="33.8" y="70.3">RX2+</text>
<text x="47.4" y="66.5">D-</text>
<text x="33.8" y="74.2">VBUS</text>
<text x="33.8" y="72.3">RX2-</text>
<text x="45.3" y="76.1">GND</text>
<text x="143.8" y="76.1">RESET_N</text>
<text x="157.3" y="76.1">CBUS0</text>
<text x="33.8" y="80">SH2</text>
<text x="45.3" y="78">GND</text>
<text x="143.8" y="80">VCCIO</text>
<text x="143.8" y="83.8">3V3OUT</text>
<text x="157.3" y="80">CBUS2</text>
<text x="157.3" y="78">CBUS1</text>
<text x="157.3" y="81.9">CBUS3</text>
<text x="159.2" y="85.8">GND</text>
<text x="159.2" y="87.7">GND</text>
<text x="91.3" y="151.4">RF FEED</text>
<text x="91.7" y="155.2">FTE</text>
<text x="91.7" y="159.1">GND</text>
<text x="91.7" y="161">GND</text>
</g>
<g font-size="1.7" fill="#000080">
<text x="98.7" y="41.6">16V</text>
<text x="77.2" y="42.2">16V</text>
<text x="96.7" y="82.1">16V</text>
<text x="106.4" y="82.1">16V</text>
<text x="129.5" y="93.7">16V</text>
<text x="69.7" y="122.7">16V</text>
<text x="83.2" y="122.7">16V</text>
<text x="38.8" y="165.1">16V</text>
<text x="62" y="165.1">16V</text>
<text x="71.6" y="165.1">16V</text>
</g>
<g font-size="1.7" fill="#f00">
<text x="191.1" y="46.8">USB_TXD</text>
<text x="191.5" y="48.9">USB_RXD</text>
<text x="49.4" y="114.3">RF_ANT_OUT</text>
<text x="16.6" y="151">BT_ANT_OUT</text>
</g>
<g font-size="1.7" fill="#400000">
<text x="30.9" y="86.4">USB TYPE C CONN</text>
<text x="90.8" y="121.1">UFL CONNECTOR FEMALE</text>
</g>
<g font-size="1.7" fill="#0000a0">
<text x="142.9" y="94.1">Note: THE USB</text>
<text x="142.9" y="95.8">TRANSLATOR IS HOST</text>
<text x="200.8" y="92.2">Note: KEEP &quot;TX LED&quot; , &quot;RX LED&quot; SILK</text>
<text x="142.9" y="97.5">POWERED</text>
<text x="181.9" y="115.5">Flexible PCB Penta Band GSM Antenna</text>
<text x="90.8" y="126.9">Note: KEEP Continious ground plane below the signal trace</text>
<text x="90.8" y="128.8">Note: ROUTE THE SIGNAL AS CPWG , WITH 3W GND CCLEARANCE</text>
<text x="48.3" y="175.1">Note: ROUTE THE SIGNAL AS CPWG , WITH 3W GND CCLEARANCE</text>
</g>
<g font-size="1.4">
<text x="30.9" y="1.4">5</text>
<text x="88.8" y="1.4">4</text>
<text x="146.7" y="1.4">3</text>
<text x="204.6" y="1.4">2</text>
<text x="262.6" y="1.4">1</text>
<text x=".5" y="26.1">D</text>
<text x="292" y="26.1">D</text>
<text x=".5" y="71.9">C</text>
<text x="292" y="71.9">C</text>
<text x=".5" y="117.8">B</text>
<text x="292" y="117.8">B</text>
<text x=".5" y="163.6">A</text>
<text x="292" y="163.6">A</text>
<text x="30.9" y="186.8">5</text>
<text x="88.8" y="186.8">4</text>
<text x="146.7" y="186.8">3</text>
<text x="204.6" y="186.8">2</text>
<text x="262.6" y="186.8">1</text>
</g>
<text font-size="1.3" fill="#0000a0" x="13.5" y="176.7">Note: https://www.allaboutcircuits.com/tools/pi-match-impedance-matching-calculator/ USE THIS FOR matching if required</text>
</svg>
